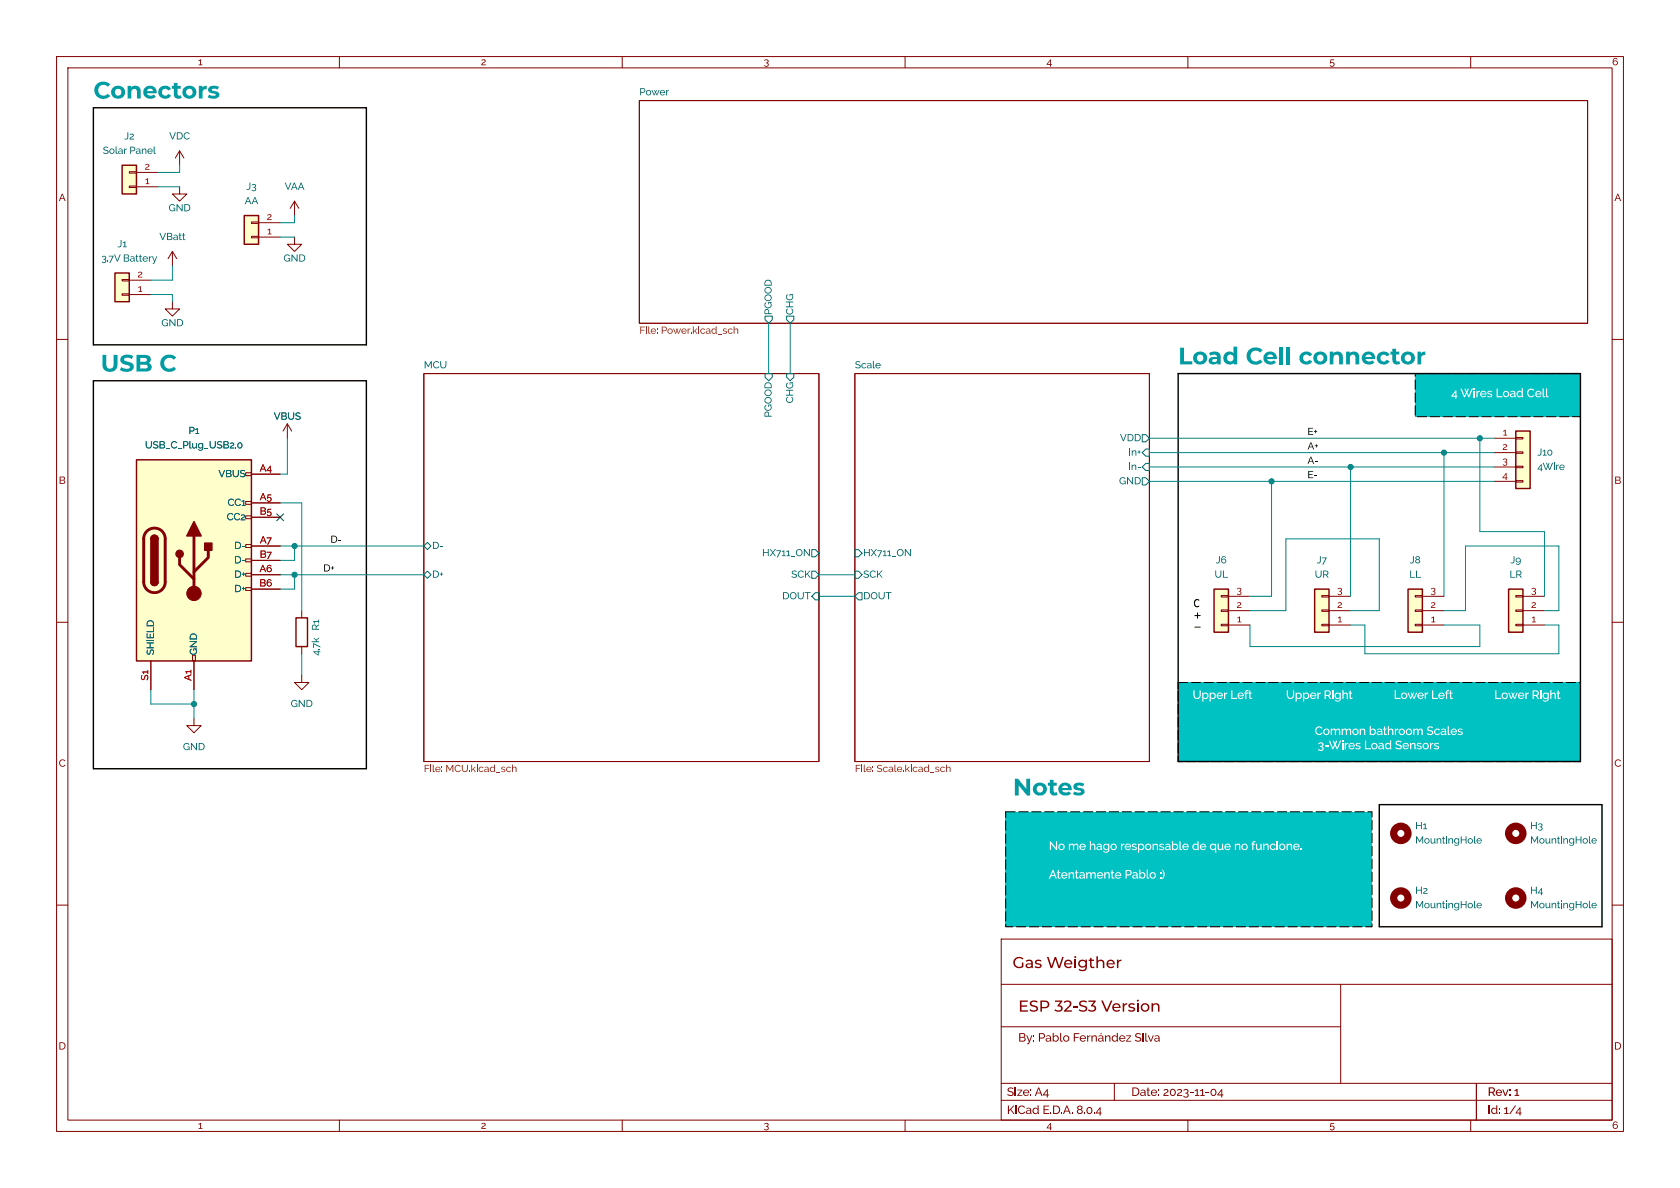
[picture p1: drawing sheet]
<svg xmlns="http://www.w3.org/2000/svg" width="297mm" height="210mm" viewBox="0 0 297 210" stroke-linecap="round" stroke-linejoin="round" font-family="sans-serif">
<g fill="none" stroke="#840000" stroke-width=".18">
<path d="M10 10h277v190h-277zM12 12h273v186h-273zM60 10v2M110 10v2M160 10v2M210 10v2M260 10v2M10 60h2M285 60h2M10 110h2M285 110h2M10 160h2"/>
<path d="M285 160h2M177 166h108v32h-108zM60 198v2M110 198v2M160 198v2M177 194.5h108M177 191.5h108M210 198v2M260 198v2"/>
</g>
<g fill="#840000">
<path d="M197.5 169.6h.2v.3l.6-.3v.3a.44 .44 0 0 0-.6 .5v.7h-.2z"/>
<circle cx="190.1" cy="169.2" r=".18"/>
</g>
<path d="M177 181.5h60" fill="none" stroke="#840000" stroke-width=".18"/>
<g fill="#840000">
<path d="M180.2 182.6l.9 .1 .2 .4a.22 .22 0 0 0-.2 .2 .22 .22 0 0 0 .2 .2 .4 .4 0 0 1 0 .4 .4 .4 0 0 1-.4 .2h-.7v-.1h.7a.26 .26 0 0 0 .2-.3 .26 .26 0 0 0-.2-.3h-.5v.6h-.2v-.7h.6a.25 .25 0 0 0 .3-.2 .25 .25 0 0 0-.2-.3h-.5v.5h-.2z"/>
<path d="M181.4 183h.2l.4 1 .3-1h.2l-.5 1.4-.3 .2h-.1v-.2h.1l.2-.3z"/>
<path d="M182.7 183h.1v.3h-.1z"/>
<path d="M182.7 183.9h.1v.2h-.1z"/>
<path d="M183.7 182.6h.6a.48 .48 0 0 1 .5 .5 .48 .48 0 0 1-.5 .5h-.4v.5h-.2v-.7h.6a.32 .32 0 0 0 .3-.3 .32 .32 0 0 0-.3-.3h-.4v.6h-.2z"/>
<path d="M184.9 183.2a.51 .51 0 0 1 .6-.2 .51 .51 0 0 1 .3 .5l.1 .6h-.2l-.1-.2a.43 .43 0 0 1-.4 .2 .43 .43 0 0 1-.3-.3h.1a.31 .31 0 0 0 .3 .2 .31 .31 0 0 0 .3-.2v-.2h-.3l-.4 .2 .1-.3h.6a.31 .31 0 0 0-.2-.4 .31 .31 0 0 0-.4 .2z"/>
<path d="M186.1 182.6h.2v.6a.52 .52 0 0 1 .7 0 .52 .52 0 0 1 0 .8 .52 .52 0 0 1-.7-.1v.2h-.2v-.7h.2v.3a.37 .37 0 0 0 .6 .2 .37 .37 0 0 0 0-.6 .37 .37 0 0 0-.6 .1h-.2z"/>
<path d="M187.4 182.6h.2v1.2l.2 .1v.2l-.4-.1z"/>
<path d="M188.1 183.2a.56 .56 0 0 1 .9 .1 .56 .56 0 0 1-.3 .8 .56 .56 0 0 1-.8-.5h.2a.37 .37 0 0 0 .6 .3 .37 .37 0 0 0 0-.6 .37 .37 0 0 0-.6 .2l-.2 .1z"/>
<path d="M189.8 182.6h1v.2h-.8v.5h.7v.2h-.7v.6h-.2z"/>
<path d="M191 183.2a.56 .56 0 0 1 .7-.1 .56 .56 0 0 1 .3 .5h-.9a.37 .37 0 0 0 .2 .4 .37 .37 0 0 0 .5-.2l.1 .1a.56 .56 0 0 1-.7 .2 .56 .56 0 0 1-.3-.6h.9a.37 .37 0 0 0-.4-.4 .37 .37 0 0 0-.3 .4h-.2z"/>
<path d="M192.2 183h.2v.3l.4-.3v.2l-.4 .2v.7h-.2z"/>
<path d="M193 183h.1v.3a.41 .41 0 0 1 .5-.3 .41 .41 0 0 1 .3 .5v.6h-.2v-.7l-.2-.2-.3 .1-.1 .8h-.1z"/>
<path d="M194.2 183.2a.51 .51 0 0 1 .5-.2 .51 .51 0 0 1 .4 .5v.6h-.2v-.2a.43 .43 0 0 1-.4 .2 .43 .43 0 0 1-.4-.3h.2a.31 .31 0 0 0 .3 .2 .31 .31 0 0 0 .3-.2v-.2h-.3l-.5 .2 .2-.3h.5a.31 .31 0 0 0-.2-.4 .31 .31 0 0 0-.4 .2z"/>
<path d="M194.6 182.6h.2l-.2 .2h-.1z"/>
<path d="M195.4 183h.1v.3a.41 .41 0 0 1 .5-.3 .41 .41 0 0 1 .3 .5v.6h-.2v-.7l-.2-.2-.3 .1-.1 .8h-.1z"/>
<path d="M196.7 183.1l.4-.1 .3 .2v-.6h.2l.1 1.5h-.2v-.2a.51 .51 0 0 1-.6 .2 .51 .51 0 0 1-.4-.5h.2a.37 .37 0 0 0 .3 .4 .37 .37 0 0 0 .4-.3v-.3a.37 .37 0 0 0-.4-.2 .37 .37 0 0 0-.3 .4h-.2z"/>
<path d="M198 183.2a.56 .56 0 0 1 .6-.1 .56 .56 0 0 1 .4 .5h-1a.37 .37 0 0 0 .3 .4 .37 .37 0 0 0 .4-.2l.2 .1a.56 .56 0 0 1-.7 .2 .56 .56 0 0 1-.4-.6h1a.37 .37 0 0 0-.4-.4 .37 .37 0 0 0-.4 .4h-.2z"/>
<path d="M199.1 183h.9l-.7 1h.7v.1h-.9l.7-.9h-.7z"/>
</g>
<path d="M113 17.8h167.7v39.4h-167.7zM74.9 66h69.9v68.6h-69.9zM151.1 66h52.1v68.6h-52.1zM177 174h108M237 174v17.5M197 191.5v3M261 191.5v6.5" fill="none" stroke="#840000" stroke-width=".18"/>
<g fill="#00c2c2">
<path d="M208.3 120.7h71.1v13.9h-71.1z"/>
<path d="M250.2 66h29.2v7.7h-29.2z"/>
<path d="M177.8 143.5h64.8v20.3h-64.8z"/>
</g>
<path d="M74.9 66h69.9v68.6h-69.9z" fill="none" stroke="#840000" stroke-width=".18"/>
<path d="M135.3 66h1.2v.7l-.6 .6-.6-.6zM139.1 66h1.2v.7l-.6 .6-.6-.6zM74.9 96.5l.7-.6 .6 .6-.6 .7zM143.5 97.2h.6l.7 .6-.7 .6h-.6zM75.6 101l.6 .6-.6 .6-.7-.6zM143.5 101h.6l.7 .6-.7 .6h-.6zM144.1 104.8h.7v1.2h-.7l-.6-.6z" fill="none" stroke="#006464" stroke-width=".18"/>
<g fill="#725600">
<path d="M75.1 135.2h.8v.1h-.7v.5h.6v.1h-.6v.6h-.1z"/>
<path d="M76.1 135.2h.2v.2h-.2z"/>
<path d="M76.5 135.2h.2v1l.2 .1-.1 .2-.3-.1z"/>
<path d="M78.9 135.2h.2l.4 .8 .5-.8h.1v1.3h-.1v-1l-.4 .7-.5-.7v1h-.2z"/>
<path d="M80.6 135.4a.56 .56 0 0 1 .8 .1l-.1 .1a.45 .45 0 0 0-.6-.1 .45 .45 0 0 0 0 .7 .45 .45 0 0 0 .6-.1l.2 .1a.62 .62 0 0 1-1 .1 .62 .62 0 0 1 .1-.9z"/>
<path d="M81.6 135.2h.2v.6a.39 .39 0 0 0 .4 .5 .39 .39 0 0 0 .4-.5v-.6h.1v.6a.55 .55 0 0 1-.5 .7 .55 .55 0 0 1-.6-.7z"/>
<path d="M83.3 135.2h.2v.8l.4-.5h.2l-.4 .4 .4 .6h-.1l-.4-.5-.1 .2v.3h-.2z"/>
<path d="M84.3 135.2h.1v.2h-.1z"/>
<path d="M86.7 135.6l.4-.1 .2 .2v-.5h.2l.1 1.3-.2-.2a.43 .43 0 0 1-.5 .2 .43 .43 0 0 1-.3-.5h.1a.31 .31 0 0 0 .3 .3 .31 .31 0 0 0 .3-.2v-.2a.31 .31 0 0 0-.3-.2 .31 .31 0 0 0-.3 .3h-.1z"/>
<path d="M90.5 135.2h.2v.5a.34 .34 0 0 1 .4-.2 .34 .34 0 0 1 .2 .4v.6h-.1v-.7l-.2-.1-.3 .1v.7h-.2z"/>
</g>
<path d="M151.1 66h52.1v68.6h-52.1z" fill="none" stroke="#840000" stroke-width=".18"/>
<path d="M201.9 76.8h.7l.6 .7-.6 .6h-.7zM202.6 79.4h.6v1.2h-.6l-.7-.6zM151.1 97.2h.7l.6 .6-.6 .6h-.7zM201.9 84.5h.7l.6 .6-.6 .6h-.7zM202.6 81.9h.6v1.3h-.6l-.7-.6zM151.1 101h.7l.6 .6-.6 .6h-.7zM151.8 104.8h.6v1.2h-.6l-.7-.6z" fill="none" stroke="#006464" stroke-width=".18"/>
<g fill="#725600">
<path d="M151.3 135.2h.8v.1h-.7v.5h.6v.1h-.6v.6h-.1z"/>
<path d="M152.3 135.2h.2v.2h-.2z"/>
<path d="M152.7 135.2h.2v1l.2 .1-.1 .2-.3-.1z"/>
<path d="M155.2 135.3l.5-.1 .2 .1-.1 .2a.28 .28 0 0 0-.4-.2 .28 .28 0 0 0-.1 .4 .43 .43 0 0 1 .6 .2 .43 .43 0 0 1-.1 .5h-.6l-.2-.1 .1-.1a.39 .39 0 0 0 .4 .2 .39 .39 0 0 0 .3-.3l-.1-.1a.5 .5 0 0 1-.6-.6z"/>
<path d="M158.1 135.2h.2v1l.2 .1-.1 .2-.3-.1z"/>
<path d="M160 135.2h.2v.8l.5-.5h.1l-.3 .4 .4 .6h-.2l-.3-.5-.2 .2v.3h-.2z"/>
<path d="M161 135.2h.2v.2h-.2z"/>
<path d="M163.5 135.6l.3-.1 .3 .2v-.5h.1l.1 1.3-.2-.2a.43 .43 0 0 1-.5 .2 .43 .43 0 0 1-.3-.5h.2a.31 .31 0 0 0 .2 .3 .31 .31 0 0 0 .4-.2v-.2a.31 .31 0 0 0-.4-.2 .31 .31 0 0 0-.2 .3h-.2z"/>
<path d="M167.2 135.2h.2v.5a.34 .34 0 0 1 .4-.2 .34 .34 0 0 1 .3 .4v.6h-.2v-.7l-.2-.1-.2 .1-.1 .7h-.2z"/>
</g>
<path d="M113 17.8h167.7v39.4h-167.7z" fill="none" stroke="#840000" stroke-width=".18"/>
<path d="M135.3 55.9h1.2v.6l-.6 .7-.6-.7zM139.1 55.9h1.2v.6l-.6 .7-.6-.7z" fill="none" stroke="#006464" stroke-width=".18"/>
<g fill="#725600">
<path d="M113.2 57.7h.8v.2h-.7v.4h.6v.1h-.6v.6h-.1z"/>
<path d="M114.2 57.7h.2v.2h-.2z"/>
<path d="M114.6 57.7h.2v1.1l.2 .1-.1 .1-.3-.1z"/>
<path d="M117 57.7h.5a.41 .41 0 0 1 .4 .4 .41 .41 0 0 1-.4 .4h-.3v.5h-.2v-.6h.5a.27 .27 0 0 0 .2-.3 .27 .27 0 0 0-.2-.2h-.3v.5h-.2z"/>
<path d="M122.5 57.7h.1v.9l.5-.5h.2l-.4 .4 .4 .5h-.2l-.3-.5-.2 .2v.3h-.1z"/>
<path d="M123.4 57.7h.2v.2h-.2z"/>
<path d="M125.9 58.2l.4-.1 .2 .2v-.6h.2v1.3l-.2-.2a.43 .43 0 0 1-.5 .2 .43 .43 0 0 1-.2-.5h.1a.31 .31 0 0 0 .3 .4 .31 .31 0 0 0 .3-.2v-.3a.31 .31 0 0 0-.3-.2 .31 .31 0 0 0-.3 .3h-.1z"/>
<path d="M129.7 57.7h.2v.6a.34 .34 0 0 1 .4-.2 .34 .34 0 0 1 .2 .3v.6h-.1l-.1-.6-.1-.2-.3 .1v.7h-.2z"/>
</g>
<path d="M50.8 74.9l-.8 1.3M50.8 74.9v2.6M50.8 74.9l.8 1.3" fill="none" stroke="#840000" stroke-width=".18"/>
<path d="M24.1 81.3h20.3v35.5h-20.3z" fill="#ffc"/>
<g fill="none" stroke="#840000" stroke-width=".18">
<path d="M43.4 98.8h1v.5h-1zM43.4 96.3h1v.5h-1zM43.4 91.2h1v.5h-1zM43.4 88.6h1v.6h-1zM43.4 83.6h1v.5h-1zM44.4 83.8h5.1M44.4 88.9h5.1M44.4 96.5h5.1M44.4 91.4h5.1M44.4 99.1h5.1M26.7 116.8v5.1M34 115.8h.5v1h-.5z"/>
<path d="M34.3 116.8v5.1M43.4 103.9h1v.5h-1zM43.4 101.3h1v.6h-1zM44.4 101.6h5.1M44.4 104.1h5.1"/>
</g>
<path d="M24.1 81.3h20.3v35.5h-20.3zM26.7 95.3a.64 .64 0 0 1 .6-.7 .64 .64 0 0 1 .6 .7M26.7 102.9a.64 .64 0 0 0 .6 .6 .64 .64 0 0 0 .6-.6" fill="none" stroke="#840000" stroke-width=".25"/>
<path d="M26 93.9a1.9 1.9 0 0 1 2-.4 1.9 1.9 0 0 1 1.2 1.8v7.6a1.91 1.91 0 0 1-1.9 1.9 1.91 1.91 0 0 1-1.9-1.9v-7.8l.2-.6zM31.7 98.6v1.2l2.6 2.6M34.3 94.7v10.2M36.8 97.3v1.3l-2.5 2.5" fill="none" stroke="#840000" stroke-width=".51"/>
<g fill="#840000" stroke="#840000" stroke-width=".25">
<path d="M26.7 102.9h1.2a.64 .64 0 0 1-.6 .6 .64 .64 0 0 1-.6-.6z"/>
<path d="M26.7 95.3h1.2v7.6h-1.2z"/>
<path d="M26.9 94.8a.64 .64 0 0 1 .6-.1 .64 .64 0 0 1 .4 .6h-1.2z"/>
<path d="M34.3 92.2l1.3 2.5h-2.6z"/>
<path d="M36.2 96h1.3v1.3h-1.3z"/>
<circle cx="31.7" cy="97.9" r=".63"/>
</g>
<circle cx="34.3" cy="104.9" r="1.27" fill="#840000" stroke="#840000" stroke-width=".18"/>
<path d="M248.9 104.1h2.6v7.7h-2.6z" fill="#ffc"/>
<path d="M250.2 105.3h1.3v.2h-1.3zM250.2 107.8h1.3v.3h-1.3zM250.2 110.4h1.3v.2h-1.3zM251.5 110.5h3.8M251.5 108h3.8M251.5 105.4h3.8" fill="none" stroke="#840000" stroke-width=".18"/>
<path d="M248.9 104.1h2.6v7.7h-2.6z" fill="none" stroke="#840000" stroke-width=".25"/>
<path d="M21.6 29.2h2.5v5.1h-2.5z" fill="#ffc"/>
<path d="M22.9 30.4h1.2v.2h-1.2zM22.9 32.9h1.2v.2h-1.2zM24.1 33h3.8M24.1 30.5h3.8" fill="none" stroke="#840000" stroke-width=".18"/>
<path d="M21.6 29.2h2.5v5.1h-2.5z" fill="none" stroke="#840000" stroke-width=".25"/>
<path d="M20.3 48.3h2.6v5h-2.6z" fill="#ffc"/>
<path d="M21.6 49.4h1.3v.3h-1.3zM21.6 51.9h1.3v.3h-1.3zM22.9 52.1h3.8M22.9 49.5h3.8" fill="none" stroke="#840000" stroke-width=".18"/>
<path d="M20.3 48.3h2.6v5h-2.6z" fill="none" stroke="#840000" stroke-width=".25"/>
<circle cx="268" cy="147.3" r="1.27" fill="none" stroke="#840000" stroke-width="1.3"/>
<path d="M281.5 148.3a.47 .47 0 0 1 .5-.1 .47 .47 0 0 1 .3 .5h-.8a.31 .31 0 0 0 .2 .3 .31 .31 0 0 0 .4-.1h.1a.47 .47 0 0 1-.5 .2 .47 .47 0 0 1-.3-.5h.7a.32 .32 0 0 0-.3-.3 .32 .32 0 0 0-.3 .3h-.1z" fill="#006464"/>
<circle cx="247.6" cy="158.7" r="1.27" fill="none" stroke="#840000" stroke-width="1.3"/>
<path d="M261.2 159.7a.47 .47 0 0 1 .5-.1 .47 .47 0 0 1 .3 .5h-.8a.31 .31 0 0 0 .2 .3 .31 .31 0 0 0 .4-.1h.1a.47 .47 0 0 1-.6 .2 .47 .47 0 0 1-.3-.5h.8a.32 .32 0 0 0-.3-.3 .32 .32 0 0 0-.3 .3h-.2z" fill="#006464"/>
<path d="M266.7 104.1h2.5v7.7h-2.5z" fill="#ffc"/>
<path d="M268 105.3h1.2v.2h-1.2zM268 107.8h1.2v.3h-1.2zM268 110.4h1.2v.2h-1.2zM269.2 110.5h3.8M269.2 108h3.8M269.2 105.4h3.8" fill="none" stroke="#840000" stroke-width=".18"/>
<path d="M266.7 104.1h2.5v7.7h-2.5z" fill="none" stroke="#840000" stroke-width=".25"/>
<path d="M232.4 104.1h2.5v7.7h-2.5z" fill="#ffc"/>
<path d="M233.7 105.3h1.2v.2h-1.2zM233.7 107.8h1.2v.3h-1.2zM233.7 110.4h1.2v.2h-1.2zM234.9 110.5h3.9M234.9 108h3.9M234.9 105.4h3.9" fill="none" stroke="#840000" stroke-width=".18"/>
<path d="M232.4 104.1h2.5v7.7h-2.5z" fill="none" stroke="#840000" stroke-width=".25"/>
<circle cx="247.6" cy="147.3" r="1.27" fill="none" stroke="#840000" stroke-width="1.3"/>
<path d="M261.2 148.3a.47 .47 0 0 1 .5-.1 .47 .47 0 0 1 .3 .5h-.8a.31 .31 0 0 0 .2 .3 .31 .31 0 0 0 .4-.1h.1a.47 .47 0 0 1-.6 .2 .47 .47 0 0 1-.3-.5h.8a.32 .32 0 0 0-.3-.3 .32 .32 0 0 0-.3 .3h-.2z" fill="#006464"/>
<path d="M214.6 104.1h2.6v7.7h-2.6z" fill="#ffc"/>
<path d="M215.9 105.3h1.3v.2h-1.3zM215.9 107.8h1.3v.3h-1.3zM215.9 110.4h1.3v.2h-1.3zM217.2 110.5h3.8M217.2 108h3.8M217.2 105.4h3.8" fill="none" stroke="#840000" stroke-width=".18"/>
<path d="M214.6 104.1h2.6v7.7h-2.6z" fill="none" stroke="#840000" stroke-width=".25"/>
<circle cx="268" cy="158.7" r="1.27" fill="none" stroke="#840000" stroke-width="1.3"/>
<path d="M281.5 159.7a.47 .47 0 0 1 .5-.1 .47 .47 0 0 1 .3 .5h-.8a.31 .31 0 0 0 .2 .3 .31 .31 0 0 0 .4-.1h.1a.47 .47 0 0 1-.5 .2 .47 .47 0 0 1-.3-.5h.7a.32 .32 0 0 0-.3-.3 .32 .32 0 0 0-.3 .3h-.1z" fill="#006464"/>
<path d="M53.3 119.4v1.3h1.3l-1.3 1.2-1.2-1.2h1.2M53.3 108v1.2M53.3 114.3v1.3" fill="none" stroke="#840000" stroke-width=".18"/>
<path d="M52.3 109.2h2.1v5.1h-2.1z" fill="none" stroke="#840000" stroke-width=".25"/>
<path d="M268 76.2h2.5v10.2h-2.5z" fill="#ffc"/>
<path d="M30.5 53.3v1.3h1.2l-1.2 1.3-1.3-1.3h1.3M264.2 77.5h3.8M268 79.9h1.2v.2h-1.2zM268 77.3h1.2v.3h-1.2zM264.2 80h3.8M264.2 82.6h3.8M264.2 85.1h3.8M268 85h1.2v.2h-1.2zM268 82.4h1.2v.3h-1.2zM34.3 127v1.3h1.3l-1.3 1.2-1.3-1.2h1.3" fill="none" stroke="#840000" stroke-width=".18"/>
<path d="M268 76.2h2.5v10.2h-2.5z" fill="none" stroke="#840000" stroke-width=".25"/>
<path d="M43.2 38.1h2.5v5.1h-2.5z" fill="#ffc"/>
<g fill="none" stroke="#840000" stroke-width=".18">
<path d="M31.7 33v1.3h1.3l-1.3 1.3-1.2-1.3h1.2M31.7 26.7l-.7 1.2M31.7 26.7v2.5M31.7 26.7l.8 1.2M44.4 39.2h1.3v.3h-1.3zM45.7 39.4h3.8M52.1 35.6l-.8 1.2M52.1 35.6v2.5M52.1 35.6l.7 1.2M30.5 44.5l-.8 1.2M30.5 44.5v2.5M30.5 44.5l.7 1.2"/>
<path d="M44.4 41.8h1.3v.2h-1.3zM45.7 41.9h3.8M52.1 41.9v1.3h1.2l-1.2 1.3-1.3-1.3h1.3"/>
</g>
<path d="M43.2 38.1h2.5v5.1h-2.5z" fill="none" stroke="#840000" stroke-width=".25"/>
<path d="M211.2 110.9h1" fill="none" stroke="#000" stroke-width=".18"/>
<g fill="#009ca3">
<path d="M250.6 62.2h.6v.3l.3-.3 .5-.1v.7a.56 .56 0 0 0-.8 .6v1h-.6z"/>
<path d="M37 15.4l.8-.2 .9 .2-.2 .4h-.1a.78 .78 0 0 0-1 .1l.5 .2a.69 .69 0 0 1 .9 .6 .69 .69 0 0 1-.8 .7h-.8l-.5-.2 .3-.5 .1 .1a.96 .96 0 0 0 1.1-.1l-.7-.2a.64 .64 0 0 1-.6-.4 .64 .64 0 0 1 .1-.7z"/>
</g>
<path d="M250.2 66h29.2v7.7h-29.2zM208.3 120.7h71.1v13.9h-71.1zM177.8 143.5h64.8v20.3h-64.8z" fill="none" stroke="#000" stroke-width=".18" stroke-dasharray="1.7 .6"/>
<path d="M16.5 19.1h48.3v41.9h-48.3zM16.5 67.3h48.3v68.6h-48.3zM208.3 66h71.1v68.6h-71.1zM243.8 142.2h39.4v21.6h-39.4z" fill="none" stroke="#000" stroke-width=".25"/>
<g fill="none" stroke="#008484" stroke-width=".18">
<path d="M27.9 33h3.8M31.7 29.2v1.3h-3.8M52.1 38.1v1.3h-2.6M26.7 52.1h3.8v1.2M30.5 47v2.5h-3.8M49.5 41.9h2.6M135.9 57.2v8.8M139.7 57.2v8.8M50.8 77.5v6.3h-1.3M203.2 77.5h61M261.6 77.5v16.5h11.4v11.4M49.5 96.5h25.4"/>
<path d="M49.5 88.9h3.8v19.1M52.1 96.5v2.6h-2.6M203.2 82.6h61M203.2 80h61M203.2 85.1h61M224.8 85.1v20.3h-3.8M238.8 82.6v22.8M255.3 80v25.4M49.5 101.6h25.4M52.1 101.6v2.5h-2.6M53.3 115.6v3.8M144.8 101.6h6.3"/>
<path d="M144.8 105.4h6.3M221 108h6.3v-12.7h16.5v12.7h-5M221 110.5v3.8h40.6v-3.8h-6.3M238.8 110.5h2.5v5.1h34.3v-5.1h-2.6M255.3 108h3.8v-11.5h16.5v11.5h-2.6M26.7 121.9v2.6h7.6M34.3 121.9v5.1"/>
</g>
<path d="M48.9 90.8l1.2 1.2M50.1 90.8l-1.2 1.2" fill="none" stroke="#000084" stroke-width=".18"/>
<path d="M44.4 83.8h5.1M44.4 88.9h5.1M44.4 96.5h5.1M44.4 91.4h5.1M44.4 99.1h5.1M26.7 116.8v5.1M34.3 116.8v5.1M44.4 101.6h5.1M44.4 104.1h5.1" fill="none" stroke="#840000" stroke-width=".18"/>
<g fill="#008484" stroke="#008484" stroke-width=".18">
<circle cx="52.1" cy="96.5" r=".46"/>
<circle cx="52.1" cy="101.6" r=".46"/>
<circle cx="238.8" cy="82.6" r=".46"/>
<circle cx="255.3" cy="80" r=".46"/>
<circle cx="261.6" cy="77.5" r=".46"/>
<circle cx="224.8" cy="85.1" r=".46"/>
<circle cx="34.3" cy="124.5" r=".46"/>
</g>
<g font-size="4.2" fill="#009ca3">
<text x="16.5" y="17.9">Conectors</text>
<text x="208.3" y="64.9">Load Cell connector</text>
<text x="17.8" y="66.2">USB C</text>
<text x="179.1" y="141.1">Notes</text>
</g>
<g font-size="2.8" fill="#840000">
<text x="179" y="172">Gas Weigther</text>
<text x="180" y="179.7">ESP 32-S3 Version</text>
</g>
<g font-size="2.1" fill="#fff">
<text x="256.5" y="70.5">4 Wires Load Cell</text>
<text x="210.8" y="123.8">Upper Left</text>
<text x="227.3" y="123.8">Upper Right</text>
<text x="246.4" y="123.8">Lower Left</text>
<text x="264.2" y="123.8">Lower Right</text>
<text x="232.4" y="130.2">Common bathroom Scales</text>
<text x="232.9" y="132.7">3-Wires Load Sensors</text>
<text x="185.4" y="150.5">No me hago responsable de que no funcione.</text>
<text x="185.4" y="155.6">Atentamente Pablo :)</text>
</g>
<g font-size="2.1" fill="#840000">
<text x="200.6" y="184.7">Silva</text>
<text x="178" y="197.5">KiCad E.D.A.8.0.4</text>
<text x="178" y="194.3">Size:A4</text>
<text x="200" y="194.3">Date: 2023-11-04</text>
<text x="263" y="194.3">Rev:1</text>
<text x="263" y="197.5">Id: 1/4</text>
</g>
<g font-size="1.8" fill="#840000">
<text x="35" y="12.1">1</text>
<text x="85" y="12.1">2</text>
<text x="135" y="12.1">3</text>
<text x="185" y="12.1">4</text>
<text x="235" y="12.1">5</text>
<text x="285" y="12.1">6</text>
<text x="10.4" y="36.1">A</text>
<text x="285.4" y="36.1">A</text>
<text x="10.4" y="86.1">B</text>
<text x="285.4" y="86.1">B</text>
<text x="10.4" y="136.1">C</text>
<text x="285.4" y="136.1">C</text>
<text x="10.3" y="186.1">D</text>
<text x="285.4" y="186.1">D</text>
<text x="35" y="200.1">1</text>
<text x="85" y="200.1">2</text>
<text x="135" y="200.1">3</text>
<text x="185" y="200.1">4</text>
<text x="235" y="200.1">5</text>
<text x="285" y="200.1">6</text>
</g>
<g font-size="1.8" fill="#006464">
<text x="113" y="17.1">Power</text>
<text x="18.2" y="27.7">Solar Panel</text>
<text x="22" y="25.2">J2</text>
<text x="29.9" y="25.2">VDC</text>
<text x="43.5" y="34.1">J3</text>
<text x="50.3" y="34.1">VAA</text>
<text x="29.8" y="37.9">GND</text>
<text x="43.2" y="36.6">AA</text>
<text x="17.9" y="46.8">3.7VBattery</text>
<text x="20.8" y="44.2">J1</text>
<text x="28.2" y="43">VBatt</text>
<text x="50.1" y="46.8">GND</text>
<text x="28.5" y="58.2">GND</text>
<text x="136.9" y="55.7" transform="rotate(-90 136.9 55.7)">PGOOD</text>
<text x="140.8" y="55.7" transform="rotate(-90 140.8 55.7)">CHG</text>
<text x="74.9" y="65.3">MCU</text>
<text x="151.1" y="65.3">Scale</text>
<text x="140.8" y="71.3" transform="rotate(-90 140.8 71.3)">CHG</text>
<text x="33.3" y="77.3">P1</text>
<text x="48.4" y="74.7">VBUS</text>
<text x="136.9" y="73.8" transform="rotate(-90 136.9 73.8)">PGOOD</text>
<text x="25.6" y="79.8">USB_C_Plug_USB2.0</text>
<text x="198" y="78.5">VDD</text>
<text x="199.5" y="83.6">In-</text>
<text x="199.5" y="81.1">In+</text>
<text x="271.8" y="81.1">J10</text>
<text x="271.8" y="83.6">4Wire</text>
<text x="38.6" y="84.9">VBUS</text>
<text x="40.2" y="90">CC1</text>
<text x="197.8" y="86.1">GND</text>
<text x="40.1" y="92.5">CC2</text>
<text x="41.4" y="97.6">D-</text>
<text x="41.4" y="100.1">D-</text>
<text x="76.4" y="97.6">D-</text>
<text x="134.7" y="98.8">HX711_ON</text>
<text x="152.6" y="98.8">HX711_ON</text>
<text x="214.9" y="100.1">J6</text>
<text x="232.8" y="100.1">J7</text>
<text x="249.2" y="100.1">J8</text>
<text x="267" y="100.1">J9</text>
<text x="41.4" y="102.7">D+</text>
<text x="41.4" y="105.2">D+</text>
<text x="76.4" y="102.7">D+</text>
<text x="138.3" y="106.5">DOUT</text>
<text x="139.9" y="102.7">SCK</text>
<text x="152.6" y="102.7">SCK</text>
<text x="152.6" y="106.5">DOUT</text>
<text x="214.7" y="102.7">UL</text>
<text x="232.4" y="102.7">UR</text>
<text x="249.2" y="102.7">LL</text>
<text x="266.9" y="102.7">LR</text>
<text x="27.7" y="115.8" transform="rotate(-90 27.7 115.8)">SHIELD</text>
<text x="35.3" y="115.8" transform="rotate(-90 35.3 115.8)">GND</text>
<text x="56.9" y="115.9" transform="rotate(-90 56.9 115.9)">4.7k R1</text>
<text x="51.4" y="125.5">GND</text>
<text x="32.3" y="133.1">GND</text>
<text x="250.2" y="147.1">H1</text>
<text x="250.2" y="149.6">MountingHole</text>
<text x="270.5" y="147.1">H3</text>
<text x="270.5" y="149.6">MountingHole</text>
<text x="250.2" y="158.5">H2</text>
<text x="250.2" y="161.1">MountingHole</text>
<text x="270.5" y="158.5">H4</text>
<text x="270.5" y="161.1">MountingHole</text>
</g>
<g font-size="1.8" fill="#a90000">
<text x="25.6" y="30.2">2</text>
<text x="25.6" y="32.8">1</text>
<text x="47.1" y="39.1">2</text>
<text x="47.2" y="41.7">1</text>
<text x="24.3" y="49.3">2</text>
<text x="24.4" y="51.8">1</text>
<text x="265.7" y="77.2">1</text>
<text x="45.9" y="83.6">A4</text>
<text x="265.6" y="82.3">3</text>
<text x="265.6" y="79.8">2</text>
<text x="45.9" y="88.6">A5</text>
<text x="265.6" y="84.8">4</text>
<text x="45.9" y="91.2">B5</text>
<text x="45.9" y="101.3">A6</text>
<text x="45.9" y="98.8">B7</text>
<text x="45.9" y="96.3">A7</text>
<text x="45.9" y="103.9">B6</text>
<text x="218.6" y="105.2">3</text>
<text x="218.6" y="107.7">2</text>
<text x="236.4" y="105.2">3</text>
<text x="236.4" y="107.7">2</text>
<text x="252.9" y="105.2">3</text>
<text x="252.9" y="107.7">2</text>
<text x="270.7" y="105.2">3</text>
<text x="270.7" y="107.7">2</text>
<text x="218.7" y="110.2">1</text>
<text x="236.5" y="110.2">1</text>
<text x="253" y="110.2">1</text>
<text x="270.7" y="110.2">1</text>
<text x="26.4" y="120.3" transform="rotate(-90 26.4 120.3)">S1</text>
<text x="34" y="120.4" transform="rotate(-90 34 120.4)">A1</text>
</g>
<g font-size="1.8" fill="#725600">
<text x="113" y="59.8">File: Power.kicad_sch</text>
<text x="74.9" y="137.3">File: MCU.kicad_sch</text>
<text x="151.1" y="137.3">File: Scale.kicad_sch</text>
</g>
<g font-size="1.8" fill="#0f0f0f">
<text x="231.1" y="77.1">E+</text>
<text x="231.1" y="79.7">A+</text>
<text x="231.1" y="82.2">A-</text>
<text x="231.1" y="84.7">E-</text>
<text x="57.1" y="101.3">D+</text>
<text x="58.4" y="96.2">D-</text>
</g>
<g font-size="1.8">
<text x="210.8" y="107.4">C</text>
<text x="210.8" y="109.5">+</text>
</g>
</svg>
